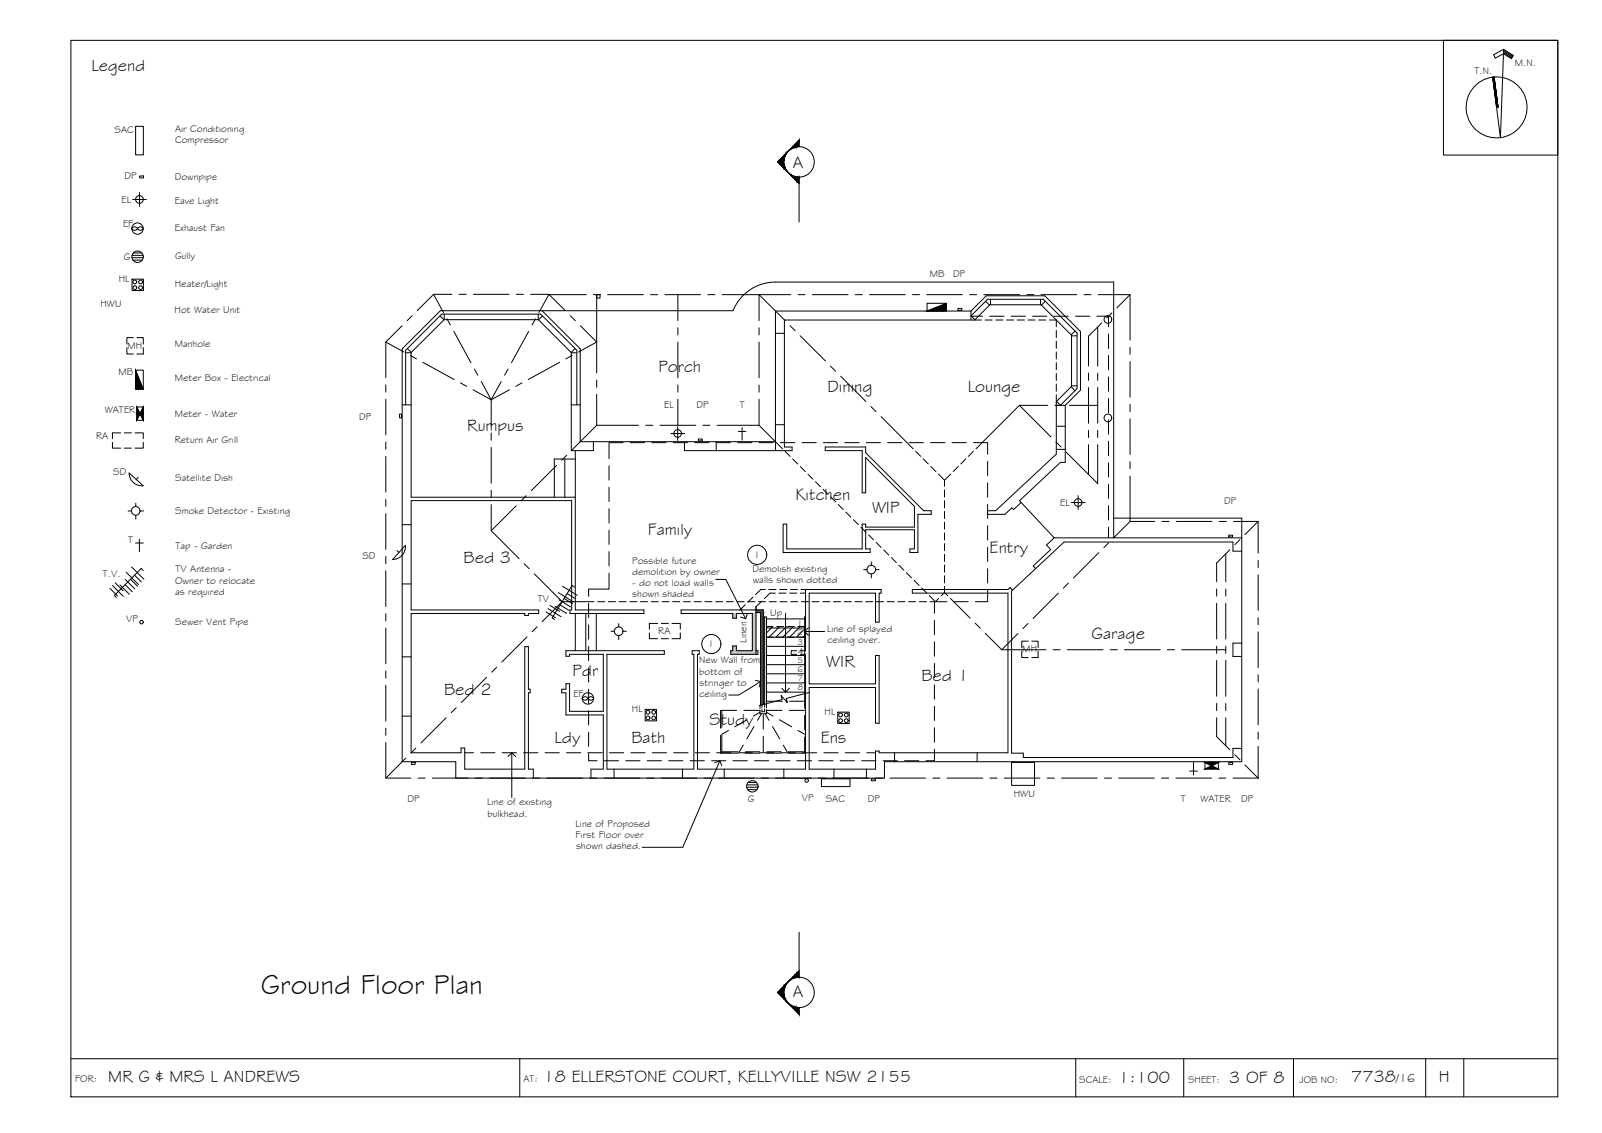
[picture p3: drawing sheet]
<svg xmlns="http://www.w3.org/2000/svg" width="420mm" height="297mm" viewBox="0 0 420 297" stroke-linecap="round" stroke-linejoin="round" font-family="sans-serif">
<!-- layer: HATCH - TRANSPERANCY -->
<g fill="#ffbf7f" stroke="#ffbf7f" stroke-width=".26">
<path d="M192.2 160.8l.9 1.3v-1.3zM192.2 160.8l.9 1.3h-.9z"/>
<path d="M197.3 160.8l1 9.8v-9.8zM197.3 160.8l1 9.8h-1z"/>
<path d="M192.2 169.4l.9 1.2v-1.2zM192.2 169.4l.9 1.2h-.9z"/>
<path d="M191.7 170.6l6.6 .9v-.9zM191.7 170.6l6.6 .9h-6.6z"/>
</g>
<!-- layer: BORDER -->
<g fill="none" stroke="#000" stroke-width=".26">
<path d="M18.6 10.6h390v277h-390zM378.6 10.6h30v30.1h-30zM394.3 13.5l2.3 1.5M394.3 13.8l2.2 1.4M394.4 12.9l2.5 1.6-.5 .9-2.1-1.3-2.1 1.1-.5-.9 2.7-1.4-.9 23.2-2-15.9M394.4 13.2l2.4 1.6M391.9 20.2l1 7.9M18.6 277.6h390M136.3 277.6v10M282.1 277.6v10M310.5 277.6v10M339.2 277.6v10"/>
<path d="M373.9 277.6v10M383.9 277.6v10"/>
<circle cx="392.5" cy="28.2" r="8"/>
</g>
<!-- layer: HATCH -->
<g fill="#545454" stroke="#545454" stroke-width=".26">
<path d="M199.5 160.6h.7v24.1z"/>
<path d="M198.3 159.9l1.9 .7v-.7zM198.3 159.9l1.9 .7h-1.9z"/>
<path d="M199.5 160.6v24.1h.7zM199.5 184.7h.7l-.7 .2z"/>
</g>
<!-- layer: NEWWORK -->
<g fill="none" stroke="#000" stroke-width=".26">
<path d="M163.4 116h-3.7v4.2M165.3 116h3.8M170.9 116h3.8M176.6 116h3.7M182.2 116h3.7M187.8 116h3.8M193.4 116h3.8M199.1 116h3.7M204.7 116h3.7M210.3 116h3.8M215.9 116h3.8M221.6 116h3.7"/>
<path d="M227.2 116h3.7M232.8 116h3.8M238.4 116h3.8M244.1 116h3.7M249.7 116h3.7M255.3 116h3.7v3.1M159.7 122.1v3.8M159.7 127.8v3.7M159.7 133.4v3.7M159.7 139v3.7M259 121v3.7M259 126.6v3.7"/>
<path d="M259 132.2v3.8M259 137.8v3.8M154.4 158.2v3.7M159.7 150.3v4.1h-5.3v1.9M159.7 144.6v3.8M194.1 159.9h6.1v24.8M211.3 154.6v.9M248.3 157.7h-3.2v3.1M250.2 157.7h3.7M259 154.7v3h-3.2M259 143.5v3.7M259 149.1v3.7"/>
<path d="M154.4 163.8v3.8M154.4 169.5v3.7M154.4 175.1v3.7M198.3 160.6h1.2v24.3M198.3 170.6v.9M202.7 164.3l-1.7 1.6M202.7 164.3h-1.7v2.7h1.7M203.7 164.3h1.9M203.7 167h1.9M204.5 164.3l-2.8 2.7M206.3 164.3l-2.8 2.7M206.5 164.3h1.9"/>
<path d="M206.5 167h1.9M208.1 164.3l-2.8 2.7M209.3 164.3h1.7v2.7h-1.7M209.9 164.3l-2.8 2.7M211 164.9l-2.1 2.1M211 166.7l-.3 .3M245.1 162.7v3.7M245.1 168.3v3.7M245.1 173.9v3.8M245.1 179.5v3.8M154.4 197.6v1.8h2.2M154.4 180.7v3.7"/>
<path d="M154.4 186.3v3.8M154.4 192v3.7M158.5 199.4h3.7M164.1 199.4h3.8M169.7 199.4h3.8M175.4 199.4h3.7M181 199.4h3.7M186.6 199.4h3.8M192.2 199.4h3.8M197.9 199.4h3.7M203.5 199.4h3.7M209.1 199.4h3.8"/>
<path d="M214.7 199.4h3.8M220.4 199.4h3.7M226 199.4h3.7M231.6 199.4h3.8M237.2 199.4h3.8M245.1 196.4v3h-2.2M245.1 185.2v3.7M245.1 190.8v3.7"/>
</g>
<!-- layer: STAIRS -->
<g fill="none" stroke="#000" stroke-width=".26">
<path d="M200.2 161.7h.8v23.9M200.5 161.7v23.7M201 179h10M201 176.6h10M201 174.3h10M201 171.8h10M201 169.5h10M201 167h10M201 164.6h10M201 162.3h10M189 192.8v4.7h4.6M189.3 192.6v4.5h4.3"/>
<path d="M189.3 186.2v4.5M191.1 191.5l-1.8 1M193.2 186.2h-4.2v4.7M194.9 195.3l-1 1.8M195.1 186.2h4.2v.9h.6M195.4 197.5h3.8M195.5 197.1h3.7M195.9 188.7l-3.2 1.9M197.7 190.5l-1.8 3.2M199.3 184.9v.9M199.3 186.7l-1.7 1M199.7 187.1l-1 1.7"/>
<path d="M199.8 184.8v.7M200.2 187.1v4.1M200.2 193v4.1M200.5 185.8v.8h-.7v-.7M200.7 187.1l1 1.7M201 186v1.1h-.6M201 186.2h4.1M201 183.8h4.2M201 181.5h10M201 186.7l1.8 1M201.1 197.5h3.7M201.1 197.1h3.8"/>
<path d="M202.6 190.5l1.9 3.2M204.4 188.7l3.3 1.9M205.4 195.3l1 1.8M206.7 197.5h4.6M207 186.2h4M207.1 183.8h4.2M209.3 191.5l1.7 1M211 193.2v3.9h-4.3M211 181.9v3.8M211 187.6v3.8"/>
</g>
<!-- layer: EXISTING -->
<g fill="none" stroke="#000" stroke-width=".26">
<path d="M156.5 77.3h.9v.8h-.9zM258.5 79l1 1M259.8 78.5v1.4M272.9 78.5v1.4M274.2 79l-1.1 1M106.4 92.5h1.4M106.8 91.4l1.1 1M115.4 82.8l1 1M116.5 82.4v1.4M141.2 82.4v1.4M142.2 81.5l10 10v24.3h51.2M142.3 82.8l-1 1"/>
<path d="M149.8 92.5h1.5M150.8 91.4l-1 1M203.4 87.4h2.3M254.7 81.5h-51.3v36.6M254.7 81.5l4-4h15.3l9.4 9.4v15.4l-4 4M254.7 81.5v2.4M255.6 83.9l4-4h13.4l8 8v13.4l-4 4M255.7 83.8l-1-1 4.3-4.3h14.6l8.9 8.8v14.6l-4.4 4.4M257.4 83.9h-51.7v33.3h2v.9h-28.2v-2.3M258.4 83.9h1.8M261.2 83.9h1.8M264 83.9h1.9"/>
<path d="M266.8 83.9h1.9M269.6 83.9h1.9M272.4 83.9h1.9M275.2 83.9h1.8v1.8M277 86.6v1.9M277 89.4v1.9M277 92.3v1.8M277 95.1v1.8M277 97.9v1.9M281 88h1.5M281.9 86.8l-1 1M105.5 106.1h2.3"/>
<path d="M106.4 106.1v-14.3l9.5-9.4h25.9l9.5 9.4v14.3M149.8 106.1h2.4M150.9 118.1v41.8h18v.9h-19.4v-.9h.4v-28.7h-42.1v28.7h33.5v.9h-2.7v.5h-1v-.5h-29.8v36.6h13.1v-1.3h1v5.5h15.7v-32.1h1v11.2h.4v.9h-.4v20h1.3v2.4M155.6 115.8v2.3h-5.8v-25.7l-8.6-8.6h-24.7l-8.7 8.6v38h43.1M187.8 115.8v2.3M203.4 111.4h2.3M216.4 117.2h10.6v1.5l15.2 15.2h2v.9h-3.5v10.1h-2.1v-1h1.2v-5h-12.8v5h1.2v1h-22.8v-7.5h.9v6.5h19.8v-6.5h.9v.8h12.8v-5.4l-12.8-12.8v9.2h-.9v-11.1h-9.7zM277 103.5v15.6l-15.9 14.8h-2.1v.9h4.6l1.8-1.6 .4 .4 2-1.9M277 100.7v1.9M277 106.3h2.4M277 117.8h2.4M277 111.8h2.4"/>
<path d="M277.1 105.2l1 1M279.4 106.3v14.9h-1.3l-10.7 10.1 9.1 9.7-2 1.9 1.1 1.2-4.6 4.3 .6 .7M280.9 101.4l1 1M281 101.1h1.5M105.5 137.6h2.3M148.1 120.3v10.1M150.9 120.3h-5.5v10.1M292.1 135.8h33.6v63.9h-93.7v4.3h-112.5v-4.3h-14v-108.2l10-10h76.7a12 12 0 0 1 11.2-7.6h88.7v67.1M105.5 153.1h2.3M197.5 156.6l-1.4 1.3M199.8 157.6l-1.5 1.5v11.5h.5v.9h-7.1v-.9h.5v-1.2h.9v1.2h4.2v-9.8h-4.2v1.3h-.9v-1.3h-13.6v-.9h15.5l1.4-1.4M200.7 154.6h-1.2l-1.4 1.3"/>
<path d="M201.7 154.6h1.8M203.3 155.5h-1.4l-1.4 1.5M204.3 155.5h1.8M204.5 154.6h1.9M207.1 155.5h1.9M207.3 154.6h1.9M209.9 155.5h1.4v15.1h-1.4M210.1 154.6h21v.9h-.5v7.6h-1v-7.6h-17.4v23.8h17.4v-7.5h1v17.8h-1v-9.4h-17.4v21.4h17.4v-4.7h1v.5h33.8v-41.9h-25.1v-.9h25.1l.5-.6 .7 .7M276.5 141h49.2M325.7 144.5h-2.3v-2.4h-44.3l-13.8 12.9v42.5h3.1v1.1h55v-2.4h2.3M105.5 172.2h2.3M150.9 160.8v9.8"/>
<path d="M153.6 160.8v9.8M156.4 160.8v9.8M208.9 170.6h-1.4v.9h1.4M209.9 171.5h1.4v30.1h-28.4v-30.1h.5v-.9h-1.9v.9h.5v30.1h-22.8v-30.1h15v-.9h-25.8v1.5h1v-.6h8.8v15h-8.8v-7.2h-1v1.4h-1.1v.9h1.1v5.8h9.8v14.2h-3.2v2.4M211.3 161.7h-.3v20.2M325.7 168.6h-2.3v3.5h2.3M105.5 187.7h2.3M234.6 197.4v2.3M256.3 197.4v2.3M161 201.6v2.4M179 201.6v2.4M189.9 201.6v2.4"/>
<path d="M205.6 201.6v2.4M218.7 201.6v2.4M227.2 201.6v2.4"/>
<circle cx="290.6" cy="83.8" r="1.01"/>
<circle cx="290.6" cy="109.6" r="1.01"/>
</g>
<!-- layer: 0 -->
<path d="M187.7 151.9h2.7l5.2 10.3M196 160.9l-.4 1.3-1.4-.4M198.1 178.4l1.4 .3-.3 1.4M199.5 178.7l-5.7 3.5h-2.7M206 160.8v20.7M211 165.6h5.3M212 164.6l-1 1 1 1M133.2 198.3l1-.9 1 .9M134.2 197.4v11.7M187.5 200l1.3-.6 .5 1.4M188.8 199.4l-9.7 22.7h-10.7M205 180.4l1 1.1 1-1.1" fill="none" stroke="#000" stroke-width=".26"/>
<!-- layer: 0.13 -->
<g fill="none" stroke="#000" stroke-width=".26">
<path d="M254.7 82.9h3M259.6 82.9h3.7M265.2 82.9h3.8M270.8 82.9h3.8M276.4 82.9h3.8M282.1 82.9h3.7M287.7 82.9h3v2.8M290.7 87.6v3.7M290.7 93.2v3.8M290.7 98.8v3.8M290.7 104.5v3.7M290.7 110.1v3.7"/>
<path d="M290.7 115.7v3.8M290.7 121.3v3.8M290.7 127v3.7M290.7 132.6v3.7M290.7 138.2v2.8M121.9 197.4h2.3M126.1 197.4h3.7M131.7 197.4h3.8M137.3 197.4h3.8M142.9 197.4h3.8M148.6 197.4h3.7M154.2 197.4h3.8"/>
<path d="M159.8 197.4h3.8M165.4 197.4h3.8M171.1 197.4h3.7M176.7 197.4h3.8M182.3 197.4h3.8M187.9 197.4h3.8M193.6 197.4h3.7M199.2 197.4h3.8M204.8 197.4h3.8M210.4 197.4h3.8M212.2 181.5l-6 1.6 .3 1.1-1.6-1.9 .2 1.1-6 1.6M216.1 197.4h3.7"/>
<path d="M221.7 197.4h3.8M227.3 197.4h2.3"/>
</g>
<!-- layer: SECTION POINT -->
<g fill="#000" stroke="#000" stroke-width=".26">
<path d="M206.7 39.6l.4-.4zM203.9 42.5l1.7-1.7v3.3zM206.4 40l-.3 .5zM206.4 44.8l.3 .5zM206.7 45.3l.4 .4zM206.4 257.7l.3-.3zM207.1 257l-.4 .4zM205.6 258.5v3.3l-1.7-1.6zM206.1 262.1l.3 .5zM206.7 263l.4 .4z"/>
<path d="M207.6 38.8l-.5 .5zM207.6 38.8l-.5 .5z"/>
<path d="M207.6 38.8v.2l.4-.7zM208 38.3v.4l-.4 .3z"/>
<path d="M208 38.3v.4l.5-.9zM208.5 37.8v.8l-.5 .1z"/>
<path d="M208.5 37.8v.8l.5-1.3zM209 37.3v1.2l-.5 .1z"/>
<path d="M209 37.3v1.2l.6-1.7zM209.6 36.8v1.7h-.6z"/>
<path d="M205.7 40.7l-.1 1.5zM205.7 40.7l-.1 1.5z"/>
<path d="M205.6 42.7v1.4zM205.7 43.3v.9z"/>
<path d="M205.7 40.7v.9l.1-1.1zM205.8 40.5l-.1 1.1z"/>
<path d="M205.7 43.3v.9l.1-.3zM205.8 43.9v.5l-.1-.2z"/>
<path d="M206.1 40.3l-.3 .2v.6zM206.1 40.3l-.3 .8z"/>
<path d="M205.8 43.9v.5h.3zM205.8 44.4h.3v.2z"/>
<path d="M206.4 40l-.3 .5zM206.4 40l.3-.4z"/>
<path d="M206.1 44.4l.3 .4zM206.1 44.6l.3 .3z"/>
<path d="M207.1 45.6l.5 .3zM207.1 45.7l.5 .2v.2z"/>
<path d="M207.6 45.9v.2h.4zM207.6 46.1h.4v.5z"/>
<path d="M208 46.1v.5l.5-.3zM208 46.6l.5-.3v.8z"/>
<path d="M208.5 46.3v.8l.5-.7zM209 46.4v1.2l-.5-.5z"/>
<path d="M209 46.4v1.2l.6-1.1zM209.6 46.5v1.6l-.6-.5z"/>
<path d="M205.6 258.5v1.4zM205.7 258.4v.9z"/>
<path d="M205.7 258.4l.1 .4-.1 .5zM205.7 258.4l.1 .4v-.5z"/>
<path d="M205.8 258.3h.3l-.3 .5zM205.8 258.3h.3v-.3z"/>
<path d="M206.1 258l.3-.2-.3 .5zM206.4 257.7l-.3 .3z"/>
<path d="M207.1 257l.5-.3zM207.1 257l.5-.3v-.2z"/>
<path d="M207.6 256.5h.4l-.4 .2zM207.6 256.5h.4v-.4z"/>
<path d="M208 256.1l.5 .2-.5 .2zM208.5 255.6l-.5 .5 .5 .2z"/>
<path d="M208.5 255.6l.5 .6-.5 .1zM208.5 255.6l.5 .6v-1.1z"/>
<path d="M209 255.1l.6 1.1h-.6zM209 255.1l.6 1.1v-1.7z"/>
<path d="M205.6 260.5l.1 1.4zM205.6 260.5l.1 1.4z"/>
<path d="M205.7 261l.1 1.1-.1-.2zM205.7 261l.1 1.1z"/>
<path d="M205.8 261.6l.3 .7-.3-.2zM205.8 261.6l.3 .7z"/>
<path d="M206.1 262.1l.3 .5zM206.4 262.6l.3 .4z"/>
<path d="M207.1 263.3l.5 .5zM207.1 263.3l.5 .5z"/>
<path d="M207.6 263.6l.4 .7zM207.6 263.6l.4 .7v-.4z"/>
<path d="M208 263.9l.5 .9-.5-.5zM208 263.9l.5 .9v-.8z"/>
<path d="M208.5 264l.5 1.3-.5-.5zM208.5 264l.5 1.3v-1.1z"/>
<path d="M209 264.2l.6 1.6-.6-.5zM209 264.2l.6 1.6v-1.6z"/>
</g>
<g fill="none" stroke="#000" stroke-width=".26">
<path d="M209.6 38.5v-1.7l-5.7 5.7 5.7 5.6M209.6 46.5v11.7M209.6 254.5l-5.7 5.7 5.7 5.6v-1.6M209.6 244.4v11.8"/>
<circle cx="209.6" cy="42.4" r="4"/>
<circle cx="209.6" cy="260.2" r="4"/>
</g>
<!-- layer: ROOFPLAN EXIST. -->
<g fill="none" stroke="#000" stroke-width=".26">
<path d="M113.7 77.2l2.6 4.7M118.5 77.2h-4.8l-4.3 4.2M120.4 77.2h1.9M124.1 77.2h9.4M135.4 77.2h1.9M139.1 77.2h4.9l4.2 4.2M144 77.2l-2.6 4.7M144 77.3h9.8M155.6 77.3h1.9M156.5 77.3v12.4l-4.8 2.6M159.4 77.3h9.3M170.6 77.3h1.9"/>
<path d="M174.4 77.3h9.4M177.8 77.3v6.8M185.6 77.3h1.9M189.4 77.3h9.7l6.8 6.7M207.4 77.3h-8.3v6.8M209.3 77.3h1.9M213 77.3h9.4M224.3 77.3h1.9M228 77.3h9.4M239.3 77.3h1.9M243 77.3h9.4M254.3 77.3h1.9"/>
<path d="M258 77.3h9.4M269.3 77.3h1.9M273 77.3h9.4M284.3 77.3h1.9M288 77.3h8.4v11.9M296.4 77.3l-3.5 3.4M101.2 89.7l4.8 2.6M105.5 85.4l-4.3 4.3v9.3M107.6 93.2l1.6 .9M108.1 82.8l-1.3 1.3M110.9 95l8.2 4.5M117.2 83.6l.9 1.6"/>
<path d="M119 86.9l4.5 8.2M124.4 96.7l.9 1.7M133.3 96.7l-1 1.7M138.6 86.9l-4.5 8.2M140.4 83.6l-.9 1.6M146.8 95l-8.3 4.5M149.5 82.8l1.4 1.3M150.1 93.2l-1.7 .9M152.2 85.4l4.3 4.3v8.1M156.5 99.6v1.9M177.8 85.9v1.9M177.8 89.7v9.4"/>
<path d="M199.1 85.9v1.9M199.1 89.7v9.4M207.2 85.4l1.3 1.3M209.9 88l6.6 6.7M217.8 96l1.3 1.3M220.5 98.6l6.6 6.7M285.5 97.8v1.9M287.9 85.7v10.3M287.9 97.8v1.9M289 84.7l-3.5 3.4v7.9M291.6 82l-1.3 1.3M296.4 91v1.9"/>
<path d="M296.4 94.8v9.4M101.2 100.9v1.9M101.2 104.7v9.3M101.2 115.9v1.9M101.2 119.6v9.4M120.8 100.4l1.6 .9M124.1 102.2l4.7 2.6M126.2 100l2.6 4.8M128.8 104.8v6.9M128.8 113.5v1.9M128.8 117.3v9.4M131.5 100l-2.7 4.8"/>
<path d="M133.6 102.2l-4.8 2.6M136.9 100.4l-1.6 .9M148.6 119.4l-1.3 1.3M156.5 103.4v8.1h11M156.5 111.5l-6.5 6.5M169.3 111.5h1.9M173.1 111.5h9.4M177.8 100.9v1.9M177.8 104.7v6.8M184.3 111.5h1.9M199.1 104.7v6.8h-11M199.1 111.5l6.2 6.2"/>
<path d="M199.1 100.9v1.9M205.9 118.3l1.3 1.4M228.4 106.6l1.4 1.3M231.1 109.2l8.4 8.5M240.2 118.3l1.3 1.3M255.3 118.3l-1.3 1.3M267.4 106.3l-11.4 11.4M274.8 106.3h-7.4l8.2 8.2M276.7 106.3h1.9M277 115.9l1.3 1.3M280.4 106.3h7.5M285.5 101.6v9.4"/>
<path d="M285.5 112.8v1.9M285.5 116.6v7.8M287.9 101.6v9.4M287.9 112.8v1.9M287.9 116.6v10.2l-8.3-8.3M296.4 106v1.9M296.4 109.8v9.4M101.2 130.9v1.9M101.2 134.7v9.3M128.8 132.3v6.8l7.4 7.4M128.8 128.5v1.9M135.4 132.6l-6.6 6.5"/>
<path d="M138 130l-1.3 1.3M146 122l-6.7 6.6M207.9 120.3l1.3 1.4M209.9 122.3l1.3 1.3M211.9 124.3l1.3 1.3M213.9 126.3l1.3 1.3M215.9 128.3l1.3 1.3M217.9 130.3l1.3 1.3M219.8 132.3l1.4 1.3M221.8 134.3l1.3 1.3M223.8 136.2l1.3 1.4M225.8 138.2l1.3 1.3"/>
<path d="M242.1 120.3l1.4 1.3M244.1 122.3l1.4 1.3M246.1 124.3l1.6 1.6M247.7 125.9v1.6M247.7 128.4v1.9M247.7 131.2v1.9M247.7 134.1v1.8M247.7 136.9v1.8M247.7 139.7v1.9M249.4 124.3l-1.7 1.6M251.3 122.3l-1.3 1.3M253.3 120.3l-1.3 1.3"/>
<path d="M296.4 124.8v11.9h6.5M296.4 121v1.9M296.4 136.7l-4.3 4.2M304.7 136.7h1.9M308.5 136.7h9.4M319.8 136.7h1.8M323.5 136.7h6.5v8.3M330 136.7l-3.5 3.5M101.2 145.9v1.9M101.2 149.6v9.4M137.5 147.8l1.3 1.3M140.1 150.4l7.3 7.3h8.4"/>
<path d="M147.4 157.7l-5.2 5.3M156.7 157.7h1.9M159.5 157.7h1.9M162.4 157.7h1.8M165.2 157.7h1.9M168 157.7h1.8M170.8 157.7h1.9M173.6 157.7h1.9M176.4 157.7h1.9M179.2 157.7h1.9M182 157.7h1.9M184.9 157.7h1.8"/>
<path d="M187.7 157.7h1.9M190.5 157.7h1.8M193.3 157.7h1.9M196.1 157.7h1.9M198.9 157.7h1.9M201.7 157.7h1.9M204.5 157.7h1.9M207.4 157.7h1.8M210.2 157.7h1.8M213 157.7h1.8M215.8 157.7h1.9M218.6 157.7h1.9"/>
<path d="M221.4 157.7h1.9M224.2 157.7h1.9M227 157.7h1.9M227.8 140.2l1.3 1.3M229.8 142.2l1.3 1.3M229.9 157.7h1.8M231.8 144.2l1.3 1.3M232.7 157.7h1.8M233.8 146.2l1.3 1.3M235.5 157.7h1.8M235.7 148.2l1.4 1.3M237.7 150.1l1.4 1.4"/>
<path d="M238.3 157.7h1.9M239.7 152.1l1.4 1.4M241.1 157.7h1.9M241.7 154.1l1.3 1.4M243.7 156.1l1.6 1.6 .9-.8M243.9 157.7h1.4M247.7 155.4l-.8 .8M247.7 155.4l.9 .8M247.7 142.5v1.9M247.7 145.3v1.9M247.7 148.1v1.9M247.7 150.9v1.9"/>
<path d="M247.7 153.7v1.7M249.3 156.9l5.2 5.2M277.6 155.5l-6.7 6.7M280.2 152.9l-1.3 1.3M288.2 144.9l-6.7 6.6M290.8 142.3l-1.3 1.3M319.1 154.4v1.9M319.1 158.2v9.3M321.5 145.2v7.3M321.5 154.4v1.9M321.5 158.2v9.3M322.5 144.1l-3.4 3.5v4.9"/>
<path d="M325.2 141.5l-1.3 1.3M330 146.9v1.9M330 150.7v9.3M101.2 160.9v1.9M101.2 164.6v9.4M101.2 175.9v1.9M101.2 179.7v9.3M127.6 177.6l-6.6 6.6M130.3 174.9l-1.3 1.3M138.2 167l-6.6 6.6M140.9 164.3l-1.3 1.3M255.8 163.4l1.3 1.3"/>
<path d="M258.4 166l4.3 4.3h11.6M267 166.1l-4.3 4.2M269.6 163.5l-1.3 1.3M276.2 170.3h1.9M279.9 170.3h9.4M291.2 170.3h1.8M294.9 170.3h9.4M306.2 170.3h1.8M309.9 170.3h11.6M319.1 169.4v1.9M319.1 173.2v9.3M321.5 169.4v1.9"/>
<path d="M321.5 173.2v9.3M330 161.9v1.9M330 165.7v9.3M330 176.9v1.9M101.2 194.6v9.4h6.6M101.2 190.9v1.9M106.4 198.8l-5.2 5.2M109.1 196.1l-1.4 1.3M117 188.2l-6.6 6.6M119.7 185.5l-1.4 1.3M319.1 188.2v4.9l3.4 3.5M319.1 184.4v1.9"/>
<path d="M321.5 184.4v1.9M321.5 188.2v7.3M323.9 197.9l1.3 1.3M330 180.7v9.3M330 191.9v1.9M330 195.7v8.3M109.7 204h1.8M113.4 204h9.4M124.6 204h1.9M128.4 204h9.4M139.6 204h1.9M143.4 204h9.4"/>
<path d="M154.7 204h1.8M158.4 204h9.4M169.6 204h1.9M173.4 204h9.4M184.6 204h1.9M188.4 204h9.4M199.7 204h1.8M203.4 204h9.4M214.6 204h1.9M218.4 204h9.4M229.6 204h1.9M233.4 204h9.4"/>
<path d="M244.7 204h1.8M248.4 204h9.4M259.6 204h1.9M263.4 204h9.4M274.6 204h1.9M278.4 204h9.4M289.7 204h1.8M293.4 204h9.4M304.6 204h1.9M308.4 204h9.4M319.6 204h1.9M323.4 204h6.6"/>
<path d="M326.5 200.5l3.5 3.5"/>
</g>
<!-- layer: SERVICES -->
<g fill="none" stroke="#000" stroke-width=".26">
<path d="M35.6 33.1h2v7.5h-2zM34.8 59.7a.86 .86 0 0 1 1.3 .2 .86 .86 0 0 1-1.5 0zM34.8 52.3h3.6M36.1 59.9a.86 .86 0 0 1 1.5 0M36.1 59.9a.86 .86 0 0 0 1.5 0M36.6 50.5v3.6M36.6 46.1h1v.5h-1zM34.6 67.6h3M34.6 73.2h3v3h-3zM34.6 66.9h2.9M34.9 68.2h2.4M35 66.3h2.2"/>
<path d="M248.2 79.5h-5.1v2l5.1-1.9v1.9h-5.1M33.3 91.1v1.7h1.7M35 88.5h-1.7v1.7M35.5 97v5h2.1l-2.1-5h2.1v5M35.9 88.5h1.7v1.7M37.6 91.1v1.7h-1.7M251.3 80.8h1v.6h-1zM29.5 116v1.5h2.2M31.7 113.5h-2.2v1.5M32.6 113.5h1.9M32.6 117.5h1.9M35.4 113.5h2.2v1.5"/>
<path d="M37.6 106.7v3.5l-1.8-3.5h1.8l-1.8 3.5h1.8M37.6 116v1.5h-2.2M104.8 108.6h.5v1h-.5zM175.9 113.7h3.7M177.7 111.9v3.6M183.2 115.1h1v.5h-1zM193.6 113.1h2.1M194.6 112.1v3.3M33.6 134h.9M33.9 124a3.4 3.4 0 0 0 3.7 3.4M33.9 124l3.7 3.4M35.6 131.9v.9"/>
<path d="M35.6 135.1v1M36.2 125.2l-.5 .5M36.7 134h.9M281 131.8h3.6M282.8 129.9v3.7M28.8 154.2l2.1 2.1M29.5 153.5l2.8 2.8M30.2 152.8l2.1 2.1M31.5 153.3l2.4 2.5M32.8 153.3l1.9 1.8M32.9 151.9l2.5 2.5M33.1 150l3.2 3.3"/>
<path d="M34.2 151.9l1.9 1.8M34.5 148.6l3.2 3.2M35.3 150.8l1.7 1.8M35.5 142.4h2.1M36.6 141.4v3.2M37.6 149.6l-.6-.6-7 7.1 .5 .5M104.1 144.3l.6 .5M106.3 143a3.4 3.4 0 0 1-3.3 3.7M106.3 143l-3.3 3.7M143.7 159.6l3.5 2.1M144.3 158.7l2.5 1.6M145.6 159l3 1.8"/>
<path d="M146.5 155.4l3.8 2.4M146.6 157.2l3.1 1.9M146.9 158.6l2.2 1.4M147.5 153.7l3.9 2.4M148 156.9l2.2 1.4M148.7 155.6l2.2 1.3M150.7 153.9l-.6-.4-5.3 8.5 .6 .4M226.5 149.3h.9M228.5 147.3v.9M228.5 150.5v1M229.6 149.3h1M322.3 140.3h1v.5h-1z"/>
<path d="M143.2 160.4l2.5 1.6M160.3 165.5h.8M162.3 163.5v.9M162.3 166.6v1.1M163.4 165.5h.9M170.3 165.9v1.5h2.2M172.5 163.4h-2.2v1.6M173.4 163.4h1.9M173.4 167.4h1.9M176.2 163.4h2.2v1.6M178.4 165.9v1.5h-2.2M268 170.7v1.7h1.7"/>
<path d="M269.7 168.1h-1.7v1.7M270.6 168.1h1.7v1.7M272.3 170.7v1.7h-1.7M107.9 199.9h1v.5h-1zM152.9 182.9a.86 .86 0 0 1 1.3 .2 .86 .86 0 0 1-1.5 0zM154.4 182.9a.86 .86 0 0 1 1.3 .2 .86 .86 0 0 1-1.5 0zM169.2 186h3v3h-3zM219.7 186.7h3v3h-3zM265.3 199.9h6v6h-6zM313 199.9v3.3M316 199.9h3.5l-3.5 1.7v-1.7l3.5 1.7v-1.7M322.3 199.9h1v.5h-1z"/>
<path d="M195.8 206.4h3M195.9 205.8h2.9M196.1 207h2.5M196.2 205.1h2.2M215.4 204.2h7.5v2h-7.5zM228.6 204.2h1v.5h-1zM312 202.2h2"/>
<circle cx="36.1" cy="59.9" r="1.49"/>
<circle cx="36.6" cy="52.3" r="1.01"/>
<circle cx="35.4" cy="75.4" r=".5"/>
<circle cx="35.4" cy="73.9" r=".5"/>
<circle cx="36.1" cy="67.3" r="1.49"/>
<circle cx="36.9" cy="73.9" r=".5"/>
<circle cx="36.9" cy="75.4" r=".5"/>
<circle cx="177.7" cy="113.6" r="1.01"/>
<circle cx="35.6" cy="133.9" r="1.13"/>
<circle cx="282.8" cy="131.7" r="1.01"/>
<circle cx="228.5" cy="149.3" r="1.13"/>
<circle cx="37.1" cy="163.1" r=".46"/>
<circle cx="162.3" cy="165.5" r="1.13"/>
<circle cx="154.2" cy="183.1" r="1.49"/>
<circle cx="169.9" cy="186.7" r=".5"/>
<circle cx="169.9" cy="188.2" r=".5"/>
<circle cx="171.4" cy="188.2" r=".5"/>
<circle cx="171.4" cy="186.7" r=".5"/>
<circle cx="220.4" cy="187.4" r=".5"/>
<circle cx="220.4" cy="188.9" r=".5"/>
<circle cx="222" cy="188.9" r=".5"/>
<circle cx="222" cy="187.4" r=".5"/>
<circle cx="197.3" cy="206.1" r="1.49"/>
<circle cx="211.6" cy="204.6" r=".46"/>
</g>
<path d="M35.5 97l2.1 5h-2.1zM243.1 81.5l5.1-1.9v1.9zM35.8 106.7l.9 1.8h-.9zM35.8 108.5h.9l-.9 1.7zM36.7 108.5h.9v1.7zM37.6 106.7v1.8h-.9zM316 199.9h1.8v.9zM316 201.6l1.8-.8v.8zM317.8 200.8l1.7 .8h-1.7zM317.8 199.9h1.7l-1.7 .9z" fill="#000" stroke="#000" stroke-width=".26"/>
<!-- layer: BORDER -->
<g fill="#000" stroke="#000" stroke-width=".26">
<path d="M391.5 20.2l1.1 8zM391.5 20.2h.3l.8 8z"/>
<path d="M391.8 20.2l.8 8 .3-.1zM391.8 20.2l1.1 7.9z"/>
</g>
<!-- layer: TEXT -->
<g fill="none" stroke="#000" stroke-width=".26">
<circle cx="198.6" cy="145.5" r="2.51"/>
<circle cx="186.6" cy="168.8" r="2.51"/>
</g>
<text font-size="7.5" x="68.4" y="260.5">Ground Floor Plan</text>
<g font-size="4.5">
<text x="24" y="18.6">Legend</text>
<text x="207.9" y="44.1">A</text>
<text x="172.7" y="97.4">Porch</text>
<text x="217" y="102.7">Dining</text>
<text x="253.8" y="102.7">Lounge</text>
<text x="122.5" y="113">Rumpus</text>
<text x="208.6" y="131.1">Kitchen</text>
<text x="228.7" y="134.6">WIP</text>
<text x="169.9" y="140.4">Family</text>
<text x="121.6" y="147.5">Bed 3</text>
<text x="259.6" y="145">Entry</text>
<text x="286.3" y="167.6">Garage</text>
<text x="150.1" y="177.3">Pdr</text>
<text x="216.7" y="174.9">WIR</text>
<text x="241.7" y="178.4">Bed 1</text>
<text x="116.5" y="182.2">Bed 2</text>
<text x="186.1" y="190">Study</text>
<text x="145.4" y="194.8">Ldy</text>
<text x="165.6" y="194.8">Bath</text>
<text x="215.3" y="194.8">Ens</text>
<text x="207.9" y="261.4">A</text>
<text x="28.4" y="283.6">MR G &amp; MRS L ANDREWS</text>
<text x="142.6" y="283.6">18 ELLERSTONE COURT, KELLYVILLE NSW 2155</text>
<text x="293.3" y="283.9">1:100</text>
<text x="322.3" y="283.9">3 OF 8</text>
<text x="354.4" y="283.8">7738</text>
<text x="377.3" y="283.7">H</text>
</g>
<text font-size="3.2" x="366.2" y="283.8">/16</text>
<g font-size="2.6">
<text x="397.3" y="17.3">M.N.</text>
<text x="386.7" y="19.3">T.N.</text>
<text x="30.1" y="34.9">SAC</text>
<text x="45.9" y="34.5">Air Conditioning</text>
<text x="45.9" y="37.4">Compressor</text>
<text x="32.6" y="46.8">DP</text>
<text x="45.8" y="47.2">Downpipe</text>
<text x="31.9" y="53.3">EL</text>
<text x="45.9" y="53.5">Eave Light</text>
<text x="32.3" y="59.5">EF</text>
<text x="45.9" y="60.6">Exhaust Fan</text>
<text x="32.5" y="68.1">G</text>
<text x="45.9" y="68">Gully</text>
<text x="31.1" y="74">HL</text>
<text x="45.8" y="75.3">Heater/Light</text>
<text x="243.8" y="72.7">MB</text>
<text x="250" y="72.7">DP</text>
<text x="26.3" y="80.6">HWU</text>
<text x="45.8" y="82.1">Hot Water Unit</text>
<text x="33.4" y="91.4">MH</text>
<text x="45.8" y="91.1">Manhole</text>
<text x="31" y="98.3">MB</text>
<text x="45.8" y="99.9">Meter Box - Electrical</text>
<text x="174.2" y="106.9">EL</text>
<text x="182.7" y="106.9">DP</text>
<text x="194" y="106.9">T</text>
<text x="27.5" y="108.3">WATER</text>
<text x="45.8" y="109.4">Meter - Water</text>
<text x="94.2" y="110">DP</text>
<text x="25.2" y="115.1">RA</text>
<text x="45.8" y="116">Return Air Grill</text>
<text x="29.7" y="124.6">SD</text>
<text x="45.9" y="126.1">Satellite Dish</text>
<text x="45.9" y="134.8">Smoke Detector - Existing</text>
<text x="278.1" y="132.7">EL</text>
<text x="321" y="132.2">DP</text>
<text x="33.6" y="142.3">T</text>
<text x="46" y="144">Tap - Garden</text>
<text x="95.1" y="146.6">SD</text>
<text x="165.8" y="147.8">Possible future</text>
<text x="197.4" y="150">Demolish existing</text>
<text x="197.7" y="146.3">1</text>
<text x="27" y="151.2">T.V.</text>
<text x="45.9" y="153">Owner to relocate</text>
<text x="46" y="155.9">as required</text>
<text x="46" y="150.1">TV Antenna -</text>
<text x="165.8" y="150.7">demolition by owner</text>
<text x="165.8" y="153.6">- do not load walls</text>
<text x="197.4" y="152.9">walls shown dotted</text>
<text x="141" y="157.8">TV</text>
<text x="165.8" y="156.5">shown shaded</text>
<text x="202" y="161.4">Up</text>
<text x="33.1" y="163">VP</text>
<text x="45.9" y="163.7">Sewer Vent Pipe</text>
<text x="172.6" y="166.1">RA</text>
<text x="216.9" y="165.7">Line of splayed</text>
<text x="183.3" y="173.9">New Wall from</text>
<text x="185.7" y="169.7">1</text>
<text x="195.8" y="168.5" transform="rotate(-90 195.8 168.5)">Linen</text>
<text x="217" y="168.7">ceiling over.</text>
<text x="268.1" y="171">MH</text>
<text x="183.4" y="176.9">bottom of</text>
<text x="183.4" y="179.8">stringer to</text>
<text x="150.4" y="182.7">EF</text>
<text x="183.5" y="182.7">ceiling</text>
<text x="165.7" y="186.8">HL</text>
<text x="216.2" y="187.5">HL</text>
<text x="265.9" y="209">HWU</text>
<text x="106.9" y="210.2">DP</text>
<text x="127.8" y="211.2">Line of existing</text>
<text x="127.8" y="214.1">bulkhead.</text>
<text x="196.1" y="210.2">G</text>
<text x="210.3" y="210.1">VP</text>
<text x="216.6" y="210.2">SAC</text>
<text x="227.6" y="210.4">DP</text>
<text x="309.7" y="210.4">T</text>
<text x="314.8" y="210.2">WATER</text>
<text x="325.5" y="210.2">DP</text>
<text x="151" y="216.9">Line of Proposed</text>
<text x="151" y="219.8">First Floor over</text>
<text x="151.1" y="222.7">shown dashed.</text>
<text x="19.7" y="283.8">FOR:</text>
<text x="137.3" y="283.6">AT:</text>
<text x="283" y="283.9">SCALE:</text>
<text x="311.6" y="283.9">SHEET:</text>
<text x="340.8" y="283.9">JOB NO:</text>
</g>
<g font-size="2.2">
<text x="209.1" y="166.6">2</text>
<text x="209.1" y="164.2">1</text>
<text x="209.1" y="173.8">5</text>
<text x="209.2" y="169">3</text>
<text x="209.2" y="171.4">4</text>
<text x="209.2" y="176.2">6</text>
<text x="209.2" y="178.6">7</text>
<text x="209.2" y="181">8</text>
</g>
</svg>
